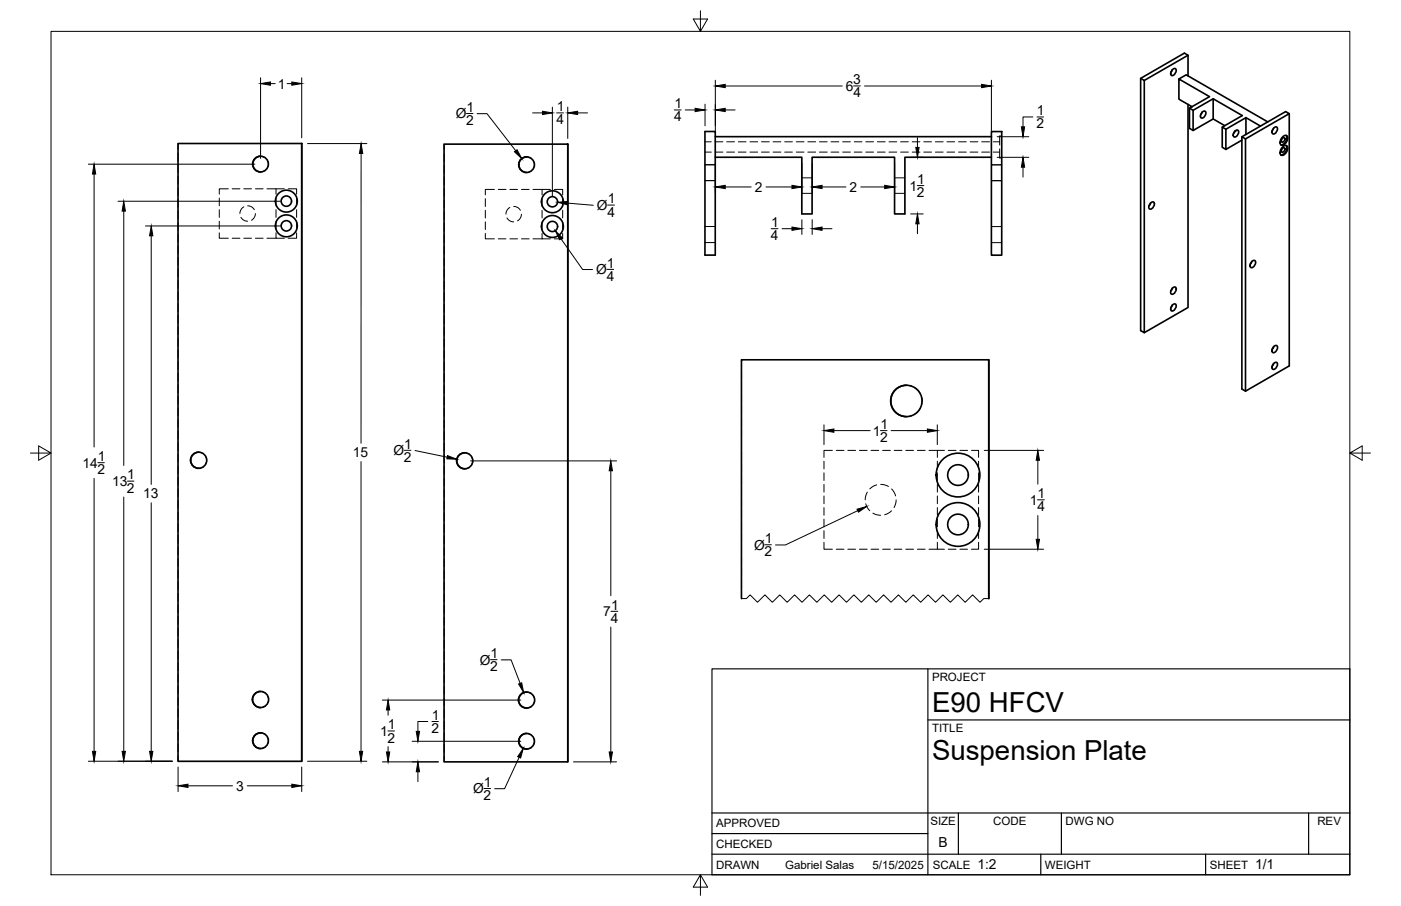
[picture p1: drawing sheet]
<svg xmlns="http://www.w3.org/2000/svg" width="432mm" height="279mm" viewBox="0 0 432 279" stroke-linecap="round" stroke-linejoin="round" font-family="sans-serif">
<!-- layer: Visible -->
<g fill="none" stroke="#000" stroke-width=".51">
<path d="M366.2 17l-13.5 7.8M361.3 21.5l-.4 .8M361.4 21.4a.62 .62 0 0 1 1.1 0 1.51 1.51 0 0 1-1.4 1.9l-.2-.9zM363.3 24.4l2.3-1.3 25.1 14.5M366.2 23.4v-6.4l-1.2-.6-13.4 7.8v77.8l1.1 .6v-77.8l-1.1-.6M366.2 32.2v62.6l-13.5 7.8M366.6 33.4l1.1 .6M367.4 32.9l-4.1-2.3v-6.2l9.5 5.4-6.2 3.6v6.2l1.1 .6M370.5 34.7h.1M370.5 34.7l-.4 .7M370.6 34.6a.62 .62 0 0 1 1-.1 1.47 1.47 0 0 1-1.4 1.9l-.2-.9zM373.9 30.5l-6.2 3.5v6.2l6.2-3.5"/>
<path d="M376.7 39.2l1.1 .7M377.5 38.8l-3.6-2.1v-6.2l9 5.1-6.2 3.6v6.2l1.1 .7M384 36.3l4.5 2.6M392.5 39.5l-.4 .8M392.6 39.4a.62 .62 0 0 1 1.1 0 1.51 1.51 0 0 1-1.4 1.9l-.2-.9zM397.4 35.1v77.7l-13.5 7.8-1.1-.6v-77.8l13.4-7.8 1.2 .7-13.5 7.7M54.9 44.3h38.1v190.5h-38.1zM80.3 48.2a2.42 2.42 0 0 0-2.4 2.4 2.42 2.42 0 0 0 2.4 2.4M93 44.3v190.5M136.9 44.5h38.1v190.5h-38.1zM162.3 48.4a2.4 2.4 0 0 0-2.4 2.4 2.4 2.4 0 0 0 2.4 2.4M175 44.5v190.5"/>
<path d="M217.3 40.6h3.2v38.1h-3.2zM220.5 48.5h26.6v17.5h3.2v-17.5h25.4v17.5h3.2v-17.5h26.7M220.5 42.1h85.1M305.6 40.6h3.1v38.1h-3.1zM380.6 40.5l-.4 .7M380.7 40.4a.62 .62 0 0 1 1-.1 1.47 1.47 0 0 1-1.4 1.9l-.2-.9zM382.8 42.2l1.1 .6v77.8M384 41.5v-5.2l-6.2 3.6v6.2l5-2.9M395.3 42.7l.4-.3a.75 .75 0 0 1 .2 1 .75 .75 0 0 1-.9 .3zM395.3 45.8l.4-.3a.75 .75 0 0 1 .2 1 .75 .75 0 0 1-.9 .3zM395.3 42.2a.86 .86 0 0 1 1.5 0 2.2 2.2 0 0 1-1.8 2.6 1.6 1.6 0 0 1 .3-2.6zM395.3 45.3a.86 .86 0 0 1 1.5 0 2.2 2.2 0 0 1-1.8 2.6 1.6 1.6 0 0 1 .3-2.6z"/>
<path d="M396.4 41.8a2.08 2.08 0 0 1-1.7 2.9M396.4 44.9a2.08 2.08 0 0 1-1.7 2.9M354.6 62.6l-.5 .9M354.7 62.6a.63 .63 0 0 1 1-.1 1.53 1.53 0 0 1-1.4 2l-.2-1zM361.3 94.1l-.4 .8M361.4 88.8l-.6 .9M361.4 88.8a.63 .63 0 0 1 1.1 0 1.53 1.53 0 0 1-1.5 1.9l-.2-.9zM361.4 94a.62 .62 0 0 1 1.1 0 1.51 1.51 0 0 1-1.4 1.9l-.2-.9zM385.8 80.6l-.5 .9M385.9 80.6a.63 .63 0 0 1 1 0 1.53 1.53 0 0 1-1.4 1.9l-.2-.9zM279.4 118.8a4.8 4.8 0 0 0-4.8 4.8 4.8 4.8 0 0 0 4.8 4.9M304.7 111v73.6v-73.6h-76.2v73.6"/>
<path d="M392.5 112.1l-.4 .8M392.6 106.9l-.5 .9M392.6 106.8a.63 .63 0 0 1 1.1 0 1.53 1.53 0 0 1-1.4 1.9l-.2-.9zM392.6 112a.62 .62 0 0 1 1.1 0 1.51 1.51 0 0 1-1.4 1.9l-.2-.9zM61.2 139.4a2.49 2.49 0 0 0-2.4 2.5 2.49 2.49 0 0 0 2.4 2.5M143.2 139.6a2.47 2.47 0 0 0-2.4 2.5 2.47 2.47 0 0 0 2.4 2.5M80.3 213.2a2.49 2.49 0 0 0-2.5 2.5 2.49 2.49 0 0 0 2.5 2.5M162.3 213.4a2.47 2.47 0 0 0-2.5 2.5 2.47 2.47 0 0 0 2.5 2.5M80.3 226a2.42 2.42 0 0 0-2.4 2.4 2.42 2.42 0 0 0 2.4 2.4M162.3 226.2a2.4 2.4 0 0 0-2.4 2.4 2.4 2.4 0 0 0 2.4 2.4"/>
<circle cx="80.3" cy="50.6" r="2.42"/>
<circle cx="162.3" cy="50.8" r="2.41"/>
<circle cx="88.3" cy="69.6" r="1.6"/>
<circle cx="88.3" cy="62" r="1.6"/>
<circle cx="88.3" cy="62" r="3.4"/>
<circle cx="88.3" cy="69.6" r="3.4"/>
<circle cx="170.3" cy="62.2" r="3.4"/>
<circle cx="170.3" cy="69.8" r="3.4"/>
<circle cx="170.3" cy="69.8" r="1.59"/>
<circle cx="170.3" cy="62.2" r="1.59"/>
<circle cx="279.3" cy="123.6" r="4.8"/>
<circle cx="61.2" cy="141.9" r="2.49"/>
<circle cx="143.2" cy="142.1" r="2.48"/>
<circle cx="295.3" cy="146.5" r="3.2"/>
<circle cx="295.3" cy="146.5" r="6.7"/>
<circle cx="295.3" cy="161.7" r="3.2"/>
<circle cx="295.3" cy="161.7" r="6.7"/>
<circle cx="80.3" cy="215.7" r="2.49"/>
<circle cx="162.3" cy="215.9" r="2.48"/>
<circle cx="80.3" cy="228.4" r="2.42"/>
<circle cx="162.3" cy="228.6" r="2.41"/>
</g>
<!-- layer: Hidden -->
<g fill="none" stroke="#000" stroke-width=".31">
<path d="M54.9 44.3v1.7M54.9 47.2v2.4M54.9 50.8v2.4M54.9 54.4v2.4M54.9 58v2.3M70.4 58.2h-2.8v1.7M71.6 58.2h2.3M75.1 58.2h2.4M78.7 58.2h2.4M80.3 48.2l1.3 .4M81.6 52.6l-1.3 .4M82.3 58.2h5.4"/>
<path d="M82.4 49.5l.3 .9-.3 1.4M85.1 58.2v1.7M88.8 58.2h2.6v1.7M136.9 44.5v1.7M136.9 47.4v2.4M136.9 51v2.4M136.9 54.6v2.4M136.9 58.1v2.4M152.4 58.4h-2.8v1.7M153.6 58.4h2.3M157.1 58.4h2.4M160.7 58.4h2.4"/>
<path d="M162.3 48.4l1.3 .4M163.6 52.8l-1.3 .4M164.3 58.4h5.4M164.4 49.7l.3 .9-.3 1.3M167.1 58.4v1.7M170.8 58.4h2.6v1.7M217.3 46.9h1.9M217.3 43.7h1.9M217.3 50.8h3.2M217.3 55.7h3.2M220.4 46.9h2.4M220.4 43.7h2.4"/>
<path d="M224 46.9h2.4M224 43.7h2.4M227.6 46.9h2.3M227.6 43.7h2.3M231.1 46.9h2.4M231.1 43.7h2.4M234.7 46.9h2.4M234.7 43.7h2.4M238.3 46.9h2.4M238.3 43.7h2.4M241.9 46.9h2.3M241.9 43.7h2.3"/>
<path d="M245.4 46.9h2.4M245.4 43.7h2.4M247.1 59.6h3.2M247.1 54.8h3.2M249 46.9h2.4M249 43.7h2.4M252.6 46.9h2.4M252.6 43.7h2.4M256.1 46.9h2.4M256.1 43.7h2.4M259.7 46.9h2.4M259.7 43.7h2.4"/>
<path d="M263.3 46.9h2.4M263.3 43.7h2.4M266.8 46.9h2.4M266.8 43.7h2.4M270.4 46.9h2.4M270.4 43.7h2.4M274 46.9h2.4M274 43.7h2.4M275.7 59.6h3.2M275.7 54.8h3.2M277.6 46.9h2.4M277.6 43.7h2.4"/>
<path d="M281.2 46.9h2.3M281.2 43.7h2.3M284.7 46.9h2.4M284.7 43.7h2.4M288.3 46.9h2.4M288.3 43.7h2.4M291.9 46.9h2.3M291.9 43.7h2.3M295.4 46.9h2.4M295.4 43.7h2.4M299 46.9h2.4M299 43.7h2.4"/>
<path d="M302.6 46.9h2.4M302.6 43.7h2.4M305.6 50.9h3.1M305.6 55.7h3.1M305.6 50.8h3.1M305.6 55.8h3.1M306.2 46.9h1.9M306.2 43.7h1.9M308.1 45.9v2.8h.6M308.7 42h-.6v2.7M54.9 61.5v2.4M54.9 65.1v2.4"/>
<path d="M54.9 68.7v2.4M54.9 72.2v2.4M54.9 75.8v2.4M54.9 79.4v2.4M67.6 71.8v1.7h2.8M67.6 61.1v2.4M67.6 64.7v2.3M67.6 68.2v2.4M71.6 73.5h2.3M74.3 67l1 1 1 .2M75.1 63.8l-.8 .8-.4 1.2M75.1 73.5h2.4"/>
<path d="M76.3 63.5l1.1 .2 1 1M78.7 65.9l-.3 1.2-.9 .8M78.7 73.5h2.4M82.3 73.5h2.8M85.1 71.8v1.7h2.6M85.1 61.1v2.4M85.1 64.7v2.3M85.1 68.2v2.4M91.4 71.8v1.7h-2.6M91.4 61.1v2.4M91.4 64.7v2.3M91.4 68.2v2.4"/>
<path d="M136.9 61.7v2.4M136.9 65.3v2.4M136.9 68.9v2.3M136.9 72.4v2.4M136.9 76v2.4M136.9 79.6v2.4M149.6 72v1.7h2.8M149.6 61.3v2.4M149.6 64.9v2.3M149.6 68.4v2.4M153.6 73.7h2.3M156.3 67.2l1 1 1 .2"/>
<path d="M157.1 64l-.8 .8-.4 1.2M157.1 73.7h2.4M158.3 63.7l1.1 .2 1 1M160.7 66.1l-.3 1.2-.9 .8M160.7 73.7h2.4M164.3 73.7h2.8M167.1 72v1.7h2.6M167.1 61.3v2.4M167.1 64.9v2.3M167.1 68.4v2.4M173.4 72v1.7h-2.6M173.4 61.3v2.4"/>
<path d="M173.4 64.9v2.3M173.4 68.4v2.4M217.3 69.9h3.2M217.3 74.8h3.2M305.6 69.9h3.1M305.6 74.8h3.1M54.9 83v2.3M54.9 86.5v2.4M54.9 90.1v2.4M54.9 93.7v2.4M54.9 97.2v2.4M136.9 83.1v2.4"/>
<path d="M136.9 86.7v2.4M136.9 90.3v2.4M136.9 93.9v2.3M136.9 97.4v2.4M54.9 100.8v2.4M54.9 104.4v2.4M54.9 108v2.3M54.9 111.5v2.4M54.9 115.1v2.4M54.9 118.7v2.4M136.9 101v2.4M136.9 104.6v2.4"/>
<path d="M136.9 108.1v2.4M136.9 111.7v2.4M136.9 115.3v2.4M136.9 118.9v2.3M228.6 111v2.3M228.6 114.5v2.4M228.6 118.1v2.4M279.4 118.8l1.6 .3M282 119.6l1.6 1.8M54.9 122.3v2.3M54.9 125.8v2.4M54.9 129.4v2.4"/>
<path d="M54.9 133v2.4M54.9 136.5v2.4M61.2 139.5l1.5 .4M136.9 122.4v2.4M136.9 126v2.4M136.9 129.6v2.4M136.9 133.2v2.3M136.9 136.7v2.4M143.2 139.6l1.5 .5M228.6 121.7v2.4M228.6 125.2v2.4M228.6 128.8v2.4"/>
<path d="M228.6 132.4v2.4M228.6 136v2.3M228.6 139.5v2.4M256.5 138.9h-2.5v2.2M257.7 138.9h2.4M261.3 138.9h2.4M264.9 138.9h2.4M268.5 138.9h2.3M272 138.9h2.4M275.6 138.9h2.4M279.2 138.9h2.4M281 128.2l-1.6 .3"/>
<path d="M282.7 138.9h2.4M283.6 125.9l-.8 1.2-.8 .6M284.1 122.5v2.3M286.3 138.9h4.8M288.9 138.9v2.2M292.3 138.9h2.4M295.8 138.9h2.4M299.4 138.9h2.2v2.2M54.9 140.1v2.4M54.9 143.7v2.4M54.9 147.3v2.3M54.9 150.8v2.4"/>
<path d="M54.9 154.4v2.4M54.9 158v2.4M62.7 144l-1.5 .4M63.4 140.8l.3 1.1-.3 1.2M136.9 140.3v2.4M136.9 143.9v2.3M136.9 147.4v2.4M136.9 151v2.4M136.9 154.6v2.4M136.9 158.2v2.3M144.7 144.1l-1.5 .5M145.4 141l.3 1.1-.3 1.2"/>
<path d="M228.6 143.1v2.4M228.6 146.7v2.4M228.6 150.3v2.3M228.6 153.8v2.4M228.6 157.4v2.4M254 142.2v2.4M254 145.8v2.4M254 149.4v2.4M254 153v2.3M254 156.5v2.4M266.8 155.4l.5 1.1 .8 1M267.3 151.8l-.5 1.1-.1 1.2"/>
<path d="M269 158.3l1.2 .5 1.2 .1M270.2 149.5l-1.2 .5-.9 .8M271.4 149.4l1.3 .1 1.1 .5M274.8 157.5l-1 .8-1.2 .5M274.8 150.8l.7 1 .5 1.1M276.2 154.2l-.2 1.2-.5 1.1M288.9 142.2v2.4M288.9 145.8v2.4M288.9 149.4v2.4M288.9 153v2.3M288.9 156.5v2.4M301.6 142.2v2.4"/>
<path d="M301.6 145.8v2.4M301.6 149.4v2.4M301.6 153v2.3M301.6 156.5v2.4M54.9 161.5v2.4M54.9 165.1v2.4M54.9 168.7v2.4M54.9 172.3v2.3M54.9 175.8v2.4M54.9 179.4v2.4M136.9 161.7v2.4M136.9 165.3v2.4"/>
<path d="M136.9 168.9v2.4M136.9 172.4v2.4M136.9 176v2.4M136.9 179.6v2.4M228.6 161v2.3M228.6 164.5v2.4M228.6 168.1v2.4M228.6 171.7v2.4M228.6 175.3v2.4M228.6 178.8v2.4M254 167.2v2.2h2.5M254 160.1v2.4"/>
<path d="M254 163.7v2.4M257.7 169.4h2.4M261.3 169.4h2.4M264.9 169.4h2.4M268.5 169.4h2.3M272 169.4h2.4M275.6 169.4h2.4M279.2 169.4h2.4M282.7 169.4h2.4M286.3 169.4h2.6M288.9 167.2v2.2h2.2M288.9 160.1v2.4"/>
<path d="M288.9 163.7v2.4M292.3 169.4h2.4M295.8 169.4h2.4M301.6 167.2v2.2h-2.2M301.6 160.1v2.4M301.6 163.7v2.4M54.9 183v2.4M54.9 186.6v2.3M54.9 190.1v2.4M54.9 193.7v2.4M54.9 197.3v2.3M136.9 183.2v2.3"/>
<path d="M136.9 186.7v2.4M136.9 190.3v2.4M136.9 193.9v2.4M136.9 197.4v2.4M228.6 182.4v2.2M54.9 200.9v2.3M54.9 204.4v2.4M54.9 208v2.4M54.9 211.6v2.3M54.9 215.1v2.4M54.9 218.7v2.4M80.3 213.3l1.4 .4"/>
<path d="M81.7 217.7l-1.4 .5M82.5 214.6l.3 1.1-.3 1.2M136.9 201v2.4M136.9 204.6v2.4M136.9 208.2v2.3M136.9 211.7v2.4M136.9 215.3v2.4M136.9 218.9v2.4M162.3 213.4l1.4 .5M163.7 217.9l-1.4 .5M164.5 214.8l.3 1.1-.3 1.1M54.9 222.3v2.4"/>
<path d="M54.9 225.8v2.4M54.9 229.4v2.4M54.9 233v1.8M80.3 226l1.3 .4M81.6 230.4l-1.3 .4M82.4 227.3l.3 .9-.3 1.4M136.9 222.4v2.4M136.9 226v2.4M136.9 229.6v2.4M136.9 233.2v1.8M162.3 226.2l1.3 .4M163.6 230.6l-1.3 .4"/>
<path d="M164.4 227.5l.3 .9-.3 1.3"/>
</g>
<!-- layer: Visible -->
<circle cx="380.6" cy="40.5" r=".25" fill="#000"/>
<!-- layer: Border -->
<path d="M15.7 9.7h400.3v260.1h-400.3zM215.9 3.3v6.4l-2.2-3.8h4.4l-2.2 3.8M9.4 139.7h6.3l-3.8-2.2v4.4l3.8-2.2M416 139.7l3.8 2.2v-4.4l-3.8 2.2h6.4M215.9 269.8l2.2 3.8h-4.4l2.2-3.8v6.3" fill="none" stroke="#000" stroke-width=".31"/>
<!-- layer: Titleblock -->
<path d="M219.4 206.3h196.6v63.5h-196.6zM286 206.3v63.5M286 222h130M219.4 257.1h66.6M219.4 250.7h196.6M295.4 250.7v12.7M327.1 250.7v12.7M403.3 250.7v12.7M219.4 263.4h196.6M320.8 263.4v6.4M371.6 263.4v6.4" fill="none" stroke="#000" stroke-width=".36"/>
<!-- layer: FD_Dimensions -->
<g fill="none" stroke="#000" stroke-width=".31">
<path d="M80.3 24v24.9M83.4 25.8h1.4M88.5 25.8h1.4M93 24v18.5M143.8 35h2M147 35.1h3.1l8.9 11.4M164.1 34.8h3.1M170.2 33v27.5M171.6 34.8h2.1M175 33v9.7M178 34.8h3.1M207.8 33.9h2.1"/>
<path d="M211.2 33.9h3M217.3 32.1v6.7M220.5 24.7v15.7M223.5 33.9h3.1M223.5 26.5h36.1M263.1 26.5h2.1M266.4 26.5h36.1M305.6 24.7v15.7M318.3 36.1h-3v3M319.6 36.1h2M27.2 50.6h51.3M29 53.7v84.2"/>
<path d="M94.8 44.3h18.3M111.3 47.3v89.4M220.5 50.3v9.1M223.5 57.7h8M236.1 57.7h8M247.1 50.3v9.1M250.3 50.3v9.1M253.4 57.7h7.3M265.3 57.7h7.4M275.7 50.3v9.1M280.7 48.5h3.8M282.7 57.2h2"/>
<path d="M282.8 42.4v3.1M307.3 48.5h9.8M307.3 42.2h9.8M315.3 51.6v3M36.4 62.1h50.1M38.1 65.1v78.5M44.8 69.7h41.7M46.6 72.7v76.7M172.9 73.7l6.7 9.4h3M174.9 62.6l8 .7M187.3 63.2h2.1M237.7 70.5h2.1"/>
<path d="M241 70.5h3.1M247.1 67.8v4.5M250.3 67.8v4.5M253.4 70.5h3M280.7 66h3.8M282.8 69v3.1M187 83.1h2.1M124.6 138.9h2M127.9 138.9l9.9 2.1M254 131v6.1M257 132.8h11.2M271.4 132.8h2"/>
<path d="M274.7 132.8h11.1M288.9 131v6.1M303.4 138.9h18.2M29 147.5v84.2M30.1 142.7h2.1M38.1 153.3v78.4M39.3 148.4h2M46.6 155v76.7M111.3 142.3v89.4M145 142.1h45M188.3 145.2v38.5M264.4 157.5l-22.3 10.6h-3.1"/>
<path d="M319.8 154.1h2.1M319.9 141.9v7.4M319.9 159v7.3M235.7 168h2M303.4 169.4h18.2M188.3 193.4v38.5M188.3 188.5h2.1M117.8 215.9h42.7M119.6 218.9v1.7M151.2 203.4h2M154.5 203.5h3l2.8 7.2M27.2 234.8h25.9"/>
<path d="M54.9 236.5v7.6M93 236.5v7.6M94.8 234.8h18.3M117.8 235h17.3M119.5 225.4h2.1M119.6 230.3v1.6M127 228.6h33.5M128.8 238v3M131.8 222.5h-3v3.1M133.1 222.5h2M160 233.6l-4.5 9.6h-3M176.8 235h13.2"/>
<path d="M57.9 242.3h13.8M76.2 242.3h13.7M149.2 243.2h2"/>
</g>
<g fill="#000" stroke="#000" stroke-width=".31">
<path d="M80.3 25.8l3.1-.5v1zM89.9 25.3l3.1 .5-3.1 .5zM167.2 34.3l3 .5-3 .5zM175 34.8l3-.5v1zM214.2 33.4l3.1 .5-3.1 .5zM220.5 33.9l3-.5v1zM220.5 26.5l3-.5v1zM302.5 26l3.1 .5-3.1 .5zM314.8 39.1h1l-.5 3.1zM29 50.6l.5 3.1h-1zM111.3 44.3l.5 3h-1zM158.6 46.8l.8-.6 1.4 2.7z"/>
<path d="M220.5 57.7l3-.5v1zM244.1 57.2l3 .5-3 .5zM250.3 57.7l3.1-.5v1zM272.7 57.2l3 .5-3 .5zM282.3 45.5h1l-.5 3zM315.3 48.5l.5 3.1h-1zM38.1 62.1l.6 3h-1.1zM46.6 69.7l.5 3h-1zM171.2 71.2l2.1 2.2-.8 .5zM171.8 62.4l3.1-.3-.1 1zM244.1 70l3 .5-3 .5zM250.3 70.5l3.1-.5v1z"/>
<path d="M282.8 66l.5 3h-1zM254 132.8l3-.5v1zM285.8 132.3l3.1 .5-3.1 .5zM137.9 140.5l2.9 1.1-3.1-.1zM188.3 142.1l.5 3.1h-1.1zM264.1 157l3-.8-2.5 1.7zM319.9 138.9l.5 3h-1zM319.4 166.3h1l-.5 3.1zM119.6 215.9l.5 3h-1zM159.8 210.9l1-.3 .6 3zM28.5 231.7h1l-.5 3.1zM37.6 231.7h1.1l-.6 3.1z"/>
<path d="M46.1 231.7h1l-.5 3.1zM110.8 231.7h1l-.5 3.1zM119.1 231.9h1l-.5 3.1zM128.8 235l.5 3h-1zM128.3 225.6h1l-.5 3zM161.3 230.8l-.8 3-.9-.5zM187.7 231.9h1.1l-.5 3.1zM54.9 242.3l3-.5v1zM89.9 241.8l3.1 .5-3.1 .5z"/>
</g>
<!-- layer: Crop Outlines -->
<path d="M228.5 184.6h1.5l1.2-1.1 2.3 2.2 2.3-2.2 2.2 2.2 2.3-2.2 2.3 2.2 2.3-2.2 2.3 2.2 2.3-2.2 2.3 2.2 2.2-2.2 2.3 2.2 2.3-2.2 2.3 2.2 2.3-2.2 2.3 2.2 2.3-2.2 2.2 2.2 2.3-2.2 2.3 2.2 2.3-2.2 2.3 2.2 2.3-2.2 2.3 2.2 2.2-2.2 2.3 2.2 2.3-2.2 2.3 2.2 2.3-2.2 2.3 2.2 2.3-2.2 2.2 2.2 1.2-1.1h1.5" fill="none" stroke="#000" stroke-width=".31"/>
<g font-size="8.5">
<text x="287.3" y="219.5">E90 HFCV</text>
<text x="287.3" y="234.5">Suspension Plate</text>
</g>
<g font-size="4.3">
<text x="85.6" y="27.3">1</text>
<text x="260.7" y="28">6</text>
<text x="262.9" y="26">3</text>
<text x="143.7" y="34.5">1</text>
<text x="171.6" y="34.3">1</text>
<text x="207.9" y="33.4">1</text>
<text x="263" y="30.1">4</text>
<text x="319.6" y="35.6">1</text>
<text x="140.4" y="36.5">Ø</text>
<text x="143.6" y="38.6">2</text>
<text x="171.5" y="38.4">4</text>
<text x="207.8" y="37.5">4</text>
<text x="319.5" y="39.6">2</text>
<text x="232.7" y="59.2">2</text>
<text x="261.9" y="59.2">2</text>
<text x="280.4" y="58.8">1</text>
<text x="282.7" y="56.7">1</text>
<text x="184" y="64.8">Ø</text>
<text x="187.3" y="62.7">1</text>
<text x="282.6" y="60.8">2</text>
<text x="187.2" y="66.8">4</text>
<text x="237.7" y="70">1</text>
<text x="237.6" y="74.1">4</text>
<text x="187.1" y="82.6">1</text>
<text x="183.7" y="84.6">Ø</text>
<text x="187" y="86.6">4</text>
<text x="269" y="134.3">1</text>
<text x="271.3" y="136.4">2</text>
<text x="271.4" y="132.3">1</text>
<text x="30.1" y="142.2">1</text>
<text x="108.8" y="141">15</text>
<text x="121.3" y="140.4">Ø</text>
<text x="124.5" y="142.5">2</text>
<text x="124.6" y="138.4">1</text>
<text x="25.4" y="144.2">14</text>
<text x="30" y="146.3">2</text>
<text x="34.5" y="149.9">13</text>
<text x="39.2" y="147.9">1</text>
<text x="39.1" y="152">2</text>
<text x="44.1" y="153.7">13</text>
<text x="317.4" y="155.7">1</text>
<text x="319.8" y="153.6">1</text>
<text x="319.7" y="157.7">4</text>
<text x="235.7" y="167.5">1</text>
<text x="232.4" y="169.5">Ø</text>
<text x="235.6" y="171.6">2</text>
<text x="185.9" y="190.1">7</text>
<text x="188.3" y="188">1</text>
<text x="188.2" y="192.1">4</text>
<text x="151.2" y="202.9">1</text>
<text x="147.9" y="205">Ø</text>
<text x="151.1" y="207">2</text>
<text x="133.1" y="222">1</text>
<text x="117.2" y="226.9">1</text>
<text x="119.5" y="224.9">1</text>
<text x="133" y="226.1">2</text>
<text x="119.4" y="229">2</text>
<text x="72.7" y="243.8">3</text>
<text x="145.9" y="244.7">Ø</text>
<text x="149.2" y="242.7">1</text>
<text x="149.1" y="246.7">2</text>
<text x="289.3" y="261.2">B</text>
<text x="301.2" y="268.1">1:2</text>
<text x="386.8" y="268.1">1/1</text>
</g>
<g font-size="3.5">
<text x="287.3" y="210.1">PROJECT</text>
<text x="287.3" y="225.8">TITLE</text>
<text x="220.7" y="255.2">APPROVED</text>
<text x="286.7" y="254.5">SIZE</text>
<text x="306.1" y="254.5">CODE</text>
<text x="328.4" y="254.5">DWG NO</text>
<text x="406" y="254.5">REV</text>
<text x="220.7" y="261.5">CHECKED</text>
<text x="220.7" y="267.9">DRAWN</text>
<text x="242" y="267.9">Gabriel Salas</text>
<text x="268.9" y="267.9">5/15/2025</text>
<text x="287.5" y="267.9">SCALE</text>
<text x="322.1" y="267.9">WEIGHT</text>
<text x="372.9" y="267.9">SHEET</text>
</g>
</svg>
